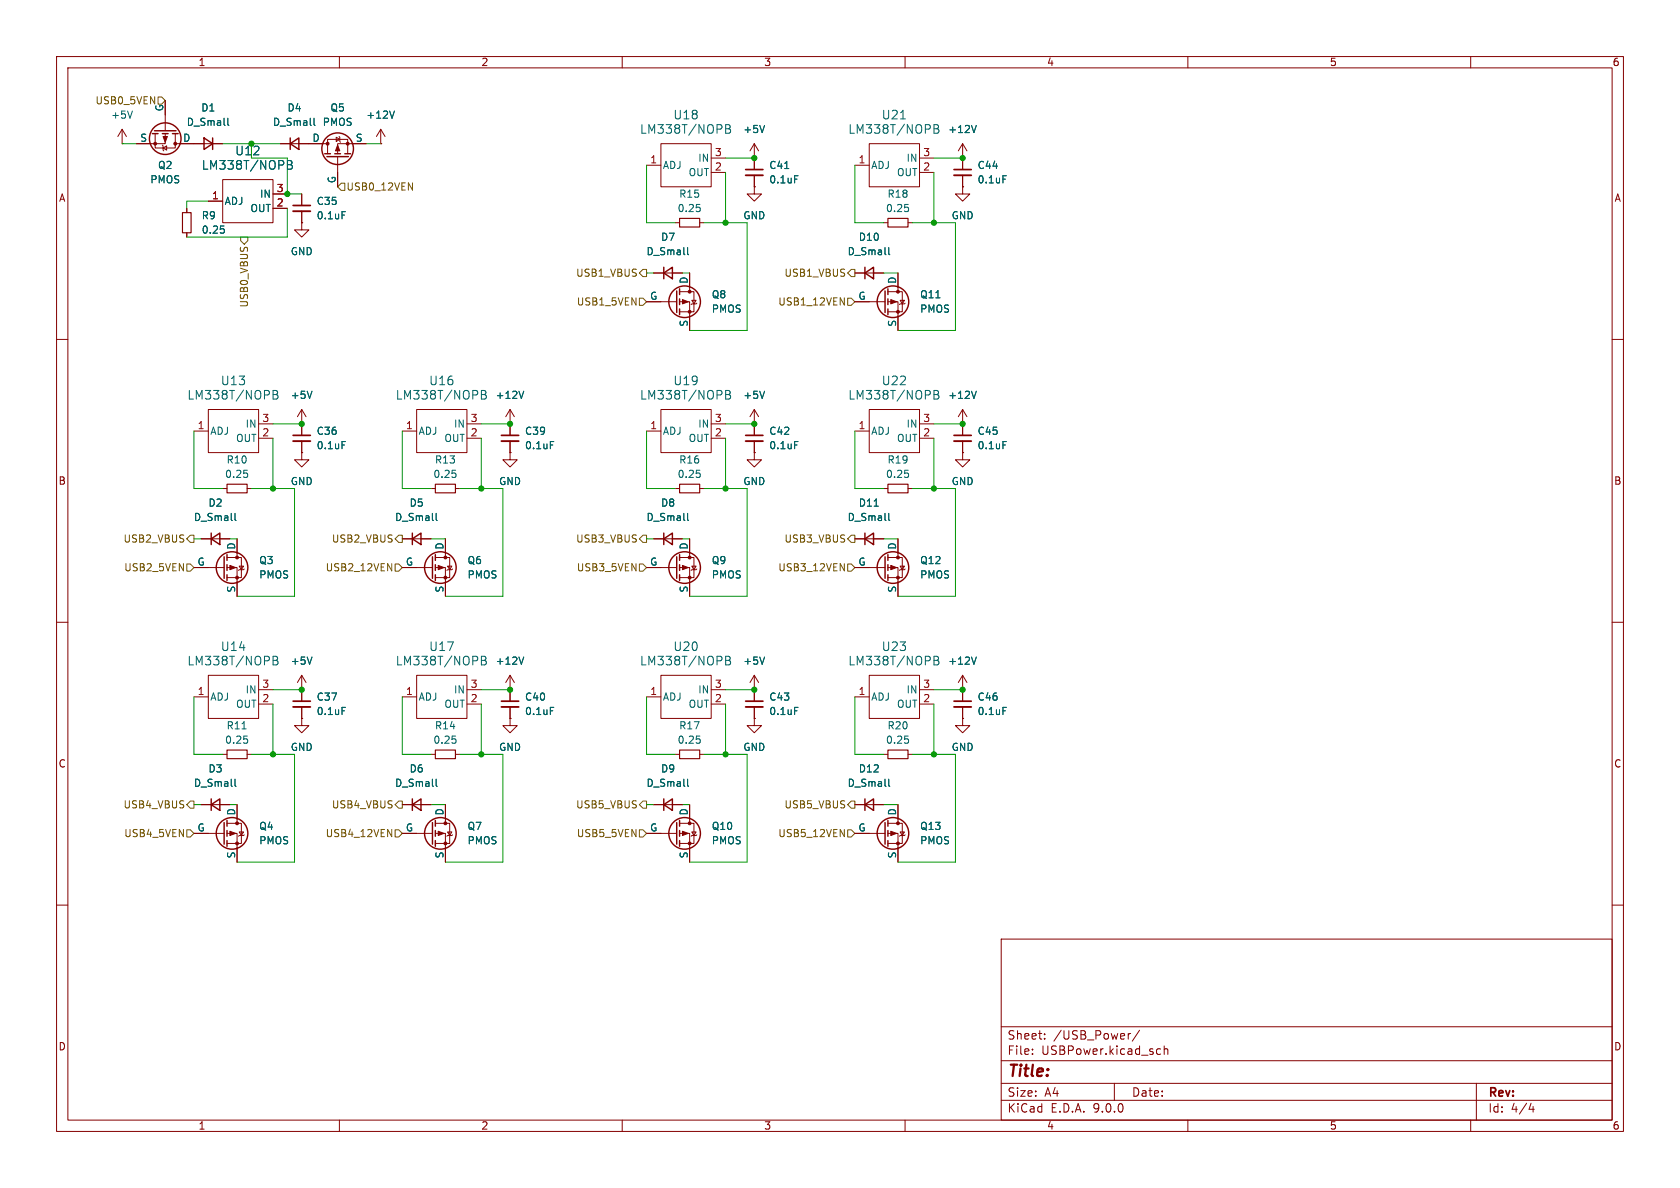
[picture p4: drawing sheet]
<svg xmlns="http://www.w3.org/2000/svg" width="297mm" height="210mm" viewBox="0 0 297 210" stroke-linecap="round" stroke-linejoin="round" font-family="sans-serif">
<g fill="none" stroke="#840000" stroke-width=".18">
<path d="M10 10h277v190h-277zM12 12h273v186h-273zM29.2 17.8v5.3M60 10v2M110 10v2M160 10v2M210 10v2M260 10v2M21.6 25.4h.1M21.6 22.9l-.8 1.2M21.6 22.9l.8 1.2M21.6 22.9v2.5"/>
<path d="M27.4 23.6v2.6h3.6v-2.6M28.7 25.7l.1 .1v.7l.2 .2M28.8 26.2l.7-.4v.7zM29.2 23.6v1.8h-5.1M31 25.4h8.4M33 36.8v.8M36.8 35.6h2.6M39.4 31.8h8.9v7.6h-8.9zM48.3 34.3h2.5M48.3 36.8h2.5M49.5 25.4h8.4M53.3 39.4v1.2h1.3l-1.3 1.3-1.2-1.3h1.2"/>
<path d="M53.3 39.4h.1M53.3 34.3v2M53.3 37.3v2.1M57.9 27.2v-2.6h3.6v2.6M59.4 24.3l.7 .3-.7 .4zM59.7 27.7v5.3M59.9 24.1l.2 .2v.7l.1 .1M64.8 25.4h-5.1v1.8M67.3 25.4h.1M67.3 22.9l-.8 1.2M67.3 22.9l.8 1.2M67.3 22.9v2.5"/>
<path d="M114.3 29.2h2.5M116.8 25.4h8.9v7.6h-8.9zM119.4 39.4h.7M123.7 39.4h.8M125.7 27.9h2.6M125.7 30.5h2.6M133.3 33v1.3h1.3l-1.3 1.3-1.2-1.3h1.2M133.3 33h.1M133.3 27.9h.1M133.3 25.4v4.6M133.3 31v2M133.3 25.4l-.7 1.3"/>
<path d="M133.3 25.4l.8 1.3M151.1 29.2h2.6M153.7 25.4h8.9v7.6h-8.9zM156.2 39.4h.8M160.5 39.4h.8M162.6 27.9h2.5M162.6 30.5h2.5M170.2 27.9h.1M170.2 33v1.3h1.2l-1.2 1.3-1.3-1.3h1.3M170.2 33h.1M170.2 25.4v4.6M170.2 31v2"/>
<path d="M170.2 25.4l-.8 1.3M170.2 25.4l.7 1.3M33 41.1v.8M114.3 53.3h5.3M115.6 48.3h5M120.1 51.6h2.6v3.5h-2.6M120.1 53.3h1.8v5.1M121.9 48.3v3.3M122.3 53.1h.8l-.4 .6zM123.2 53.6l-.1 .1h-.8l-.1 .1M151.1 48.3h5.1M151.1 53.3h5.4"/>
<path d="M157 51.6h2.5v3.5h-2.5M157 53.3h1.7v5.1M158.7 48.3v3.3M159.1 53.1h.8l-.4 .6zM160 53.6l-.1 .1h-.8l-.1 .1M10 60h2M34.3 76.2h2.5M36.8 72.4h8.9v7.6h-8.9zM45.7 74.9h2.6M45.7 77.5h2.6M53.3 74.9h.1M53.3 72.4v4.6"/>
<path d="M53.3 78v2M53.3 72.4l-.7 1.3M53.3 72.4l.8 1.3M71.1 76.2h2.6M73.7 72.4h8.8v7.6h-8.8zM82.5 74.9h2.6M82.5 77.5h2.6M90.2 74.9h.1M90.2 72.4v4.6M90.2 78v2M90.2 72.4l-.8 1.3M90.2 72.4l.7 1.3"/>
<path d="M114.3 76.2h2.5M116.8 72.4h8.9v7.6h-8.9zM125.7 74.9h2.6M125.7 77.5h2.6M133.3 74.9h.1M133.3 72.4v4.6M133.3 78v2M133.3 72.4l-.7 1.3M133.3 72.4l.8 1.3M151.1 76.2h2.6M153.7 72.4h8.9v7.6h-8.9zM162.6 74.9h2.5"/>
<path d="M162.6 77.5h2.5M170.2 74.9h.1M170.2 72.4l-.8 1.3M170.2 72.4l.7 1.3M170.2 72.4v4.6M170.2 78v2M285 60h2M35.6 95.3h5M39.4 86.4h.7M40.1 98.6h2.6v3.5h-2.6M41.9 95.3v3.3M43.7 86.4h.7"/>
<path d="M53.3 80v1.3h1.3l-1.3 1.3-1.2-1.3h1.2M53.3 80h.1M71.1 95.3h5.1M76.2 86.4h.8M77 98.6h2.5v3.5h-2.5M78.7 95.3v3.3M80.5 86.4h.8M90.2 80v1.3h1.2l-1.2 1.3-1.3-1.3h1.3M90.2 80h.1M115.6 95.3h5M119.4 86.4h.7M120.1 98.6h2.6v3.5h-2.6"/>
<path d="M121.9 95.3v3.3M123.7 86.4h.8M133.3 80v1.3h1.3l-1.3 1.3-1.2-1.3h1.2M133.3 80h.1M151.1 95.3h5.1M156.2 86.4h.8M157 98.6h2.5v3.5h-2.5M158.7 95.3v3.3M160.5 86.4h.8M170.2 80v1.3h1.2l-1.2 1.3-1.3-1.3h1.3M170.2 80h.1M10 110h2"/>
<path d="M34.3 100.3h5.3M36.8 119.4h8.9v7.6h-8.9zM40.1 100.3h1.8v5.1M42.3 100.1h.8l-.4 .6zM43.2 100.6l-.1 .1h-.8l-.1 .1M53.3 119.4v4.6M53.3 119.4l-.7 1.3M53.3 119.4l.8 1.3M71.1 100.3h5.4M73.7 119.4h8.8v7.6h-8.8zM77 100.3h1.7v5.1M79.1 100.1h.8l-.4 .6z"/>
<path d="M80 100.6l-.1 .1h-.8l-.1 .1M90.2 119.4v4.6M90.2 119.4l-.8 1.3M90.2 119.4l.7 1.3M114.3 100.3h5.3M116.8 119.4h8.9v7.6h-8.9zM120.1 100.3h1.8v5.1M122.3 100.1h.8l-.4 .6zM123.2 100.6l-.1 .1h-.8l-.1 .1M133.3 119.4l-.7 1.3M133.3 119.4l.8 1.3M133.3 119.4v4.6"/>
<path d="M151.1 100.3h5.4M153.7 119.4h8.9v7.6h-8.9zM157 100.3h1.7v5.1M159.1 100.1h.8l-.4 .6zM160 100.6l-.1 .1h-.8l-.1 .1M170.2 119.4v4.6M170.2 119.4l-.8 1.3M170.2 119.4l.7 1.3M285 110h2M34.3 123.2h2.5M39.4 133.4h.7M43.7 133.4h.7"/>
<path d="M45.7 121.9h2.6M45.7 124.5h2.6M53.3 127v1.3h1.3l-1.3 1.2-1.2-1.2h1.2M53.3 127h.1M53.3 121.9h.1M53.3 125v2M71.1 123.2h2.6M76.2 133.4h.8M80.5 133.4h.8M82.5 121.9h2.6M82.5 124.5h2.6M90.2 127v1.3h1.2l-1.2 1.2-1.3-1.2h1.3"/>
<path d="M90.2 127h.1M90.2 121.9h.1M90.2 125v2M114.3 123.2h2.5M119.4 133.4h.7M123.7 133.4h.8M125.7 121.9h2.6M125.7 124.5h2.6M133.3 121.9h.1M133.3 127v1.3h1.3l-1.3 1.2-1.2-1.2h1.2M133.3 127h.1M133.3 125v2"/>
<path d="M151.1 123.2h2.6M156.2 133.4h.8M160.5 133.4h.8M162.6 121.9h2.5M162.6 124.5h2.5M170.2 127v1.3h1.2l-1.2 1.2-1.3-1.2h1.3M170.2 127h.1M170.2 121.9h.1M170.2 125v2M34.3 147.3h5.3M35.6 142.2h5M40.1 145.5h2.6v3.6h-2.6"/>
<path d="M40.1 147.3h1.8v5.1M41.9 142.2v3.3M42.3 147.1h.8l-.4 .6zM43.2 147.6l-.1 .1h-.8l-.1 .1M71.1 147.3h5.4M71.1 142.2h5.1M77 145.5h2.5v3.6h-2.5M77 147.3h1.7v5.1M78.7 142.2v3.3M79.1 147.1h.8l-.4 .6zM80 147.6l-.1 .1h-.8l-.1 .1M114.3 147.3h5.3"/>
<path d="M115.6 142.2h5M120.1 145.5h2.6v3.6h-2.6M120.1 147.3h1.8v5.1M121.9 142.2v3.3M122.3 147.1h.8l-.4 .6zM123.2 147.6l-.1 .1h-.8l-.1 .1M151.1 147.3h5.4M151.1 142.2h5.1M157 145.5h2.5v3.6h-2.5M157 147.3h1.7v5.1M158.7 142.2v3.3M159.1 147.1h.8l-.4 .6z"/>
<path d="M160 147.6l-.1 .1h-.8l-.1 .1M10 160h2M177 166h108v32h-108zM285 160h2M60 198v2M110 198v2M160 198v2M177 194.5h108M177 191.5h108M177 187.5h108M177 181.5h108M182.5 186.3v.1"/>
<path d="M182.5 185.5v.1M184.7 183.6v.1M184.7 182.8v.1M197 191.5v3M199.9 182.7l-.4 .1M201.5 182.1l-1.3 2M204.7 185.4l.5 .1M205.2 186.3l-.5 .1M205.8 185.5l.2-.1 .4 .1 .1 .9M205.8 184.9v1.5M210 198v2M260 198v2"/>
<path d="M261 191.5v6.5M270.7 195l-.4 1.1h.9M271 195.6v1"/>
</g>
<path d="M51.8 36.3h3.1M131.8 30h3.1M168.7 30h3M51.8 77h3.1M88.6 77h3.1M131.8 77h3.1M168.7 77h3M51.8 124h3.1M88.6 124h3.1M131.8 124h3.1M168.7 124h3" fill="none" stroke="#840000" stroke-width=".3"/>
<path d="M51.8 37.3h3.1M131.8 31h3.1M168.7 31h3M51.8 78h3.1M88.6 78h3.1M131.8 78h3.1M168.7 78h3M51.8 125h3.1M88.6 125h3.1M131.8 125h3.1M168.7 125h3" fill="none" stroke="#840000" stroke-width=".33"/>
<g fill="none" stroke="#006464" stroke-width=".18">
<path d="M23.4 19.6l-.4 1.3M69.7 19.6l-.4 1.3M39 39.9h.6M40.3 20.9v1.1l.2 .2M50.8 28.4h.5l.2 .1 .1 .3-.3 .3a.41 .41 0 0 1 .4 .4 .41 .41 0 0 1-.3 .4h-.6zM50.8 29.1h.5M55.5 20.9v1.1l.2 .2M60.5 37.4h.6M123.1 36.1h.6M123.7 36.7l.1 .2-.1 .4M128.3 22h.5l.2 .2 .1 .3-.3 .3a.41 .41 0 0 1 .4 .3 .41 .41 0 0 1-.3 .5h-.6zM128.3 22.8h.5"/>
<path d="M135.2 22.2l-.5 1.2M138.7 29.8h.7M140.5 31.1h.6M159.2 21h.9M160 36.1h.6M160.5 36.7l.1 .2-.1 .4M165.1 22h.5l.2 .2 .1 .3-.3 .3a.41 .41 0 0 1 .4 .3 .41 .41 0 0 1-.3 .5h-.6zM165.1 22.8h.5M172.6 22.2l-.4 1.2M177.3 31.1h.6M39.5 40.5l.2 .2-.2 .5M121.6 43.8v1l.1 .2"/>
<path d="M157.1 43.8v1l.2 .2M48.3 69h.5l.2 .2 .1 .3-.3 .2a.41 .41 0 0 1 .4 .4 .41 .41 0 0 1-.3 .4h-.6zM48.3 69.7h.5M55.2 69.2l-.5 1.2M60.5 78.1h.6M85.1 69h.5l.2 .2 .1 .3-.3 .2a.41 .41 0 0 1 .4 .4 .41 .41 0 0 1-.3 .4h-.6zM85.1 69.7h.5M92.6 69.2l-.4 1.2M97.3 78.1h.6M128.3 69h.5l.2 .2 .1 .3-.3 .2a.41 .41 0 0 1 .4 .4 .41 .41 0 0 1-.3 .4h-.6zM128.3 69.7h.5M135.2 69.2l-.5 1.2"/>
<path d="M140.5 78.1h.6M165.1 69h.5l.2 .2 .1 .3-.3 .2a.41 .41 0 0 1 .4 .4 .41 .41 0 0 1-.3 .4h-.6zM165.1 69.7h.5M172.6 69.2l-.4 1.2M177.3 78.1h.6M41.5 90.7v1.1l.2 .2M43.1 83.1h.6M43.7 83.7l.1 .2-.1 .4M77.1 90.7v1.1l.2 .2M79.9 83.1h.7M80.5 83.7l.1 .2-.1 .4M121.6 90.7v1.1l.1 .2"/>
<path d="M123.1 83.1h.6M123.7 83.7l.1 .2-.1 .4M154.5 89.5h.8M157.1 90.7v1.1l.2 .2M160 83.1h.6M160.5 83.7l.1 .2-.1 .4M48.3 116h.5l.2 .2 .1 .2-.3 .3a.41 .41 0 0 1 .4 .4 .41 .41 0 0 1-.3 .4h-.6zM48.3 116.7h.5M55.2 116.1l-.5 1.3M85.1 116h.5l.2 .2 .1 .2-.3 .3a.41 .41 0 0 1 .4 .4 .41 .41 0 0 1-.3 .4h-.6zM85.1 116.7h.5M92.6 116.1l-.4 1.3"/>
<path d="M128.3 116h.5l.2 .2 .1 .2-.3 .3a.41 .41 0 0 1 .4 .4 .41 .41 0 0 1-.3 .4h-.6zM128.3 116.7h.5M135.2 116.1l-.5 1.3M165.1 116h.5l.2 .2 .1 .2-.3 .3a.41 .41 0 0 1 .4 .4 .41 .41 0 0 1-.3 .4h-.6zM165.1 116.7h.5M172.6 116.1l-.4 1.3M41.5 137.7v1.1l.2 .2M42.8 128.8h.7M43.1 130.1h.6M43.7 130.7l.1 .1-.1 .5M60.5 125h.6M77.1 137.7v1.1l.2 .2"/>
<path d="M79.9 130.1h.7M80.5 130.7l.1 .1-.1 .5M97.3 125h.6M121.6 137.7v1.1l.1 .2M123.1 130.1h.6M123.7 130.7l.1 .1-.1 .5M140.5 125h.6M157.1 137.7v1.1l.2 .2M160 130.1h.6M160.5 130.7l.1 .1-.1 .5M177.3 125h.6"/>
</g>
<g fill="none" stroke="#840000" stroke-width=".25">
<path d="M26.9 23.6h1M27.3 23.1h3.8M28.7 23.6h1M30.5 23.6h1M36.1 24.4l1.5 1-1.5 1zM37.6 24.4v2M51.3 25.4l1.5-1v2zM51.3 24.4v2M57.4 27.2h1M57.8 27.7h3.8M59.2 27.2h1M61 27.2h1"/>
<path d="M117.3 48.3l1.6-1.1v2.1zM117.3 47.2v2.1M119.6 51.4v3.8M120.1 51.1v1M120.1 52.8v1M120.1 54.6v1M152.9 48.3l1.5-1.1v2.1zM152.9 47.2v2.1M156.5 51.4v3.8M157 51.1v1M157 52.8v1M157 54.6v1"/>
<path d="M37.3 95.3l1.6-1.1v2.1zM37.3 94.2v2.1M39.6 98.4v3.8M40.1 98v1.1M40.1 99.8v1M72.9 95.3l1.5-1.1v2.1zM72.9 94.2v2.1M76.5 98.4v3.8M77 98v1.1M77 99.8v1M117.3 95.3l1.6-1.1v2.1zM117.3 94.2v2.1"/>
<path d="M119.6 98.4v3.8M120.1 98v1.1M120.1 99.8v1M152.9 95.3l1.5-1.1v2.1zM152.9 94.2v2.1M156.5 98.4v3.8M157 98v1.1M157 99.8v1M40.1 101.6v1M77 101.6v1M120.1 101.6v1M157 101.6v1"/>
<path d="M37.3 142.2l1.6-1v2.1zM37.3 141.2v2.1M39.6 145.4v3.8M40.1 145v1.1M40.1 146.8v1M40.1 148.6v1M72.9 142.2l1.5-1v2.1zM72.9 141.2v2.1M76.5 145.4v3.8M77 145v1.1M77 146.8v1M77 148.6v1"/>
<path d="M117.3 142.2l1.6-1v2.1zM117.3 141.2v2.1M119.6 145.4v3.8M120.1 145v1.1M120.1 146.8v1M120.1 148.6v1M152.9 142.2l1.5-1v2.1zM152.9 141.2v2.1M156.5 145.4v3.8M157 145v1.1M157 146.8v1M157 148.6v1"/>
<circle cx="29.2" cy="24.5" r="2.79"/>
<circle cx="59.7" cy="26.3" r="2.79"/>
<circle cx="121" cy="53.3" r="2.79"/>
<circle cx="157.9" cy="53.3" r="2.79"/>
<circle cx="41" cy="100.3" r="2.79"/>
<circle cx="77.9" cy="100.3" r="2.79"/>
<circle cx="121" cy="100.3" r="2.79"/>
<circle cx="157.9" cy="100.3" r="2.79"/>
<circle cx="41" cy="147.3" r="2.79"/>
<circle cx="77.9" cy="147.3" r="2.79"/>
<circle cx="121" cy="147.3" r="2.79"/>
<circle cx="157.9" cy="147.3" r="2.79"/>
</g>
<g fill="#840000" stroke="#840000" stroke-width=".18">
<path d="M77.5 99.9l1 .4-1 .4z"/>
<path d="M157.5 146.9l1 .4-1 .4z"/>
<path d="M77.5 146.9l1 .4-1 .4z"/>
<path d="M157.5 99.9l1 .4-1 .4z"/>
<path d="M120.6 99.9l1.1 .4-1.1 .4z"/>
<path d="M28.8 24.1h.8l-.4 1z"/>
<path d="M157.5 53l1 .3-1 .4z"/>
<path d="M59.7 25.7l.4 1h-.8z"/>
<path d="M120.6 146.9l1.1 .4-1.1 .4z"/>
<path d="M40.6 99.9l1.1 .4-1.1 .4z"/>
<path d="M40.6 146.9l1.1 .4-1.1 .4z"/>
<path d="M120.6 53l1.1 .3-1.1 .4z"/>
<circle cx="78.7" cy="98.6" r=".25"/>
<circle cx="78.7" cy="102.1" r=".25"/>
<circle cx="158.7" cy="145.5" r=".25"/>
<circle cx="158.7" cy="149.1" r=".25"/>
<circle cx="78.7" cy="145.5" r=".25"/>
<circle cx="78.7" cy="149.1" r=".25"/>
<circle cx="158.7" cy="98.6" r=".25"/>
<circle cx="158.7" cy="102.1" r=".25"/>
<circle cx="121.9" cy="98.6" r=".25"/>
<circle cx="121.9" cy="102.1" r=".25"/>
<circle cx="31" cy="25.4" r=".25"/>
<circle cx="27.4" cy="25.4" r=".25"/>
<circle cx="158.7" cy="51.6" r=".25"/>
<circle cx="158.7" cy="55.1" r=".25"/>
<circle cx="57.9" cy="25.4" r=".25"/>
<circle cx="61.5" cy="25.4" r=".25"/>
<circle cx="121.9" cy="145.5" r=".25"/>
<circle cx="121.9" cy="149.1" r=".25"/>
<circle cx="41.9" cy="98.6" r=".25"/>
<circle cx="41.9" cy="102.1" r=".25"/>
<circle cx="41.9" cy="145.5" r=".25"/>
<circle cx="41.9" cy="149.1" r=".25"/>
<circle cx="121.9" cy="51.6" r=".25"/>
<circle cx="121.9" cy="55.1" r=".25"/>
</g>
<path d="M32.3 37.6h1.5v3.5h-1.5zM120.1 38.6h3.6v1.5h-3.6zM157 38.6h3.5v1.5h-3.5zM40.1 85.6h3.6v1.5h-3.6zM77 85.6h3.5v1.5h-3.5zM120.1 85.6h3.6v1.5h-3.6zM157 85.6h3.5v1.5h-3.5zM40.1 132.6h3.6v1.5h-3.6zM77 132.6h3.5v1.5h-3.5zM120.1 132.6h3.6v1.5h-3.6zM157 132.6h3.5v1.5h-3.5z" fill="none" stroke="#840000" stroke-width=".2"/>
<g fill="none" stroke="#725600" stroke-width=".18">
<path d="M27.9 17.1h.7l.6 .7-.6 .6h-.7zM59.7 33l.6-.6h.7v1.3h-.7zM72.2 32.3l.7 1.3v-1.3M42.5 41.9h1.3v.6l-.6 .7-.7-.7zM113 52.7h.7l.6 .6-.6 .7h-.7zM113.7 47.6h.6v1.3h-.6l-.7-.6zM148.5 52.6l.8 1.3v-1.3M149.9 52.7h.6l.6 .6-.6 .7h-.6zM150.5 47.6h.6v1.3h-.6l-.6-.6zM33 99.7h.7l.6 .6-.6 .7h-.7zM33.7 94.6h.6v1.3h-.6l-.7-.6zM68.5 99.6l.8 1.3v-1.3"/>
<path d="M69.8 95.3l.7-.7h.6v1.3h-.6zM69.8 99.7h.7l.6 .6-.6 .7h-.7zM113 99.7h.7l.6 .6-.6 .7h-.7zM113.7 94.6h.6v1.3h-.6l-.7-.6zM148.5 99.6l.8 1.3v-1.3M149.9 99.7h.6l.6 .6-.6 .7h-.6zM150.5 94.6h.6v1.3h-.6l-.6-.6zM33 146.7h.7l.6 .6-.6 .7h-.7zM33.7 141.6h.6v1.3h-.6l-.7-.7zM68.5 146.6l.8 1.3v-1.3M69.8 146.7h.7l.6 .6-.6 .7h-.7zM70.5 141.6h.6v1.3h-.6l-.7-.7z"/>
<path d="M113 146.7h.7l.6 .6-.6 .7h-.7zM113.7 141.6h.6v1.3h-.6l-.7-.7zM148.5 146.6l.8 1.3v-1.3M149.9 146.7h.6l.6 .6-.6 .7h-.6zM150.5 141.6h.6v1.3h-.6l-.6-.7z"/>
</g>
<g fill="none" stroke="#009600" stroke-width=".18">
<path d="M21.6 25.4h2.5M36.8 35.6h-3.8v1.2M39.4 25.4h10.1M44.4 27.9h6.4v6.4h2.5M50.8 36.8v5.1h-17.8M64.8 25.4h2.5M114.3 29.2v10.2h5.1M124.5 39.4h7.6v19h-10.2M128.3 27.9h5M128.3 30.5v8.9M151.1 29.2v10.2h5.1M161.3 39.4h7.6v19h-10.2"/>
<path d="M165.1 30.5v8.9M165.1 27.9h5.1M114.3 48.3h1.3M120.6 48.3h1.3M156.2 48.3h2.5M34.3 76.2v10.2h5.1M48.3 77.5v8.9M48.3 74.9h5M71.1 76.2v10.2h5.1M85.1 77.5v8.9M85.1 74.9h5.1M114.3 76.2v10.2h5.1"/>
<path d="M128.3 74.9h5M128.3 77.5v8.9M151.1 76.2v10.2h5.1M165.1 77.5v8.9M165.1 74.9h5.1M34.3 95.3h1.3M40.6 95.3h1.3M44.4 86.4h7.7v19h-10.2M76.2 95.3h2.5M81.3 86.4h7.6v19h-10.2M114.3 95.3h1.3M120.6 95.3h1.3"/>
<path d="M124.5 86.4h7.6v19h-10.2M156.2 95.3h2.5M161.3 86.4h7.6v19h-10.2M34.3 123.2v10.2h5.1M44.4 133.4h7.7v19h-10.2M48.3 121.9h5M48.3 124.5v8.9M71.1 123.2v10.2h5.1M81.3 133.4h7.6v19h-10.2M85.1 121.9h5.1M85.1 124.5v8.9M114.3 123.2v10.2h5.1"/>
<path d="M124.5 133.4h7.6v19h-10.2M128.3 121.9h5M128.3 124.5v8.9M151.1 123.2v10.2h5.1M161.3 133.4h7.6v19h-10.2M165.1 121.9h5.1M165.1 124.5v8.9M34.3 142.2h1.3M40.6 142.2h1.3M76.2 142.2h2.5M114.3 142.2h1.3M120.6 142.2h1.3"/>
<path d="M156.2 142.2h2.5"/>
</g>
<g fill="#009600" stroke="#009600" stroke-width=".18">
<circle cx="90.2" cy="121.9" r=".46"/>
<circle cx="53.3" cy="121.9" r=".46"/>
<circle cx="85.1" cy="133.4" r=".46"/>
<circle cx="165.1" cy="39.4" r=".46"/>
<circle cx="170.2" cy="74.9" r=".46"/>
<circle cx="133.3" cy="74.9" r=".46"/>
<circle cx="133.3" cy="27.9" r=".46"/>
<circle cx="170.2" cy="27.9" r=".46"/>
<circle cx="53.3" cy="74.9" r=".46"/>
<circle cx="85.1" cy="86.4" r=".46"/>
<circle cx="50.8" cy="34.3" r=".46"/>
<circle cx="44.4" cy="25.4" r=".46"/>
<circle cx="48.3" cy="86.4" r=".46"/>
<circle cx="165.1" cy="133.4" r=".46"/>
<circle cx="128.3" cy="133.4" r=".46"/>
<circle cx="48.3" cy="133.4" r=".46"/>
<circle cx="128.3" cy="39.4" r=".46"/>
<circle cx="90.2" cy="74.9" r=".46"/>
<circle cx="170.2" cy="121.9" r=".46"/>
<circle cx="133.3" cy="121.9" r=".46"/>
<circle cx="165.1" cy="86.4" r=".46"/>
<circle cx="128.3" cy="86.4" r=".46"/>
</g>
<text font-size="2.8" fill="#840000" x="178" y="190.9">Title:</text>
<g font-size="2.1" fill="#006464">
<text x="113" y="23.9">LM338T/NOPB</text>
<text x="119" y="21.3">U18</text>
<text x="149.9" y="23.9">LM338T/NOPB</text>
<text x="155.8" y="21.3">U21</text>
<text x="41.5" y="27.7">U12</text>
<text x="35.6" y="30.2">LM338T/NOPB</text>
<text x="33" y="70.8">LM338T/NOPB</text>
<text x="38.9" y="68.3">U13</text>
<text x="69.9" y="70.8">LM338T/NOPB</text>
<text x="75.8" y="68.3">U16</text>
<text x="113" y="70.8">LM338T/NOPB</text>
<text x="119" y="68.3">U19</text>
<text x="149.9" y="70.8">LM338T/NOPB</text>
<text x="155.8" y="68.3">U22</text>
<text x="33" y="117.8">LM338T/NOPB</text>
<text x="38.9" y="115.3">U14</text>
<text x="69.9" y="117.8">LM338T/NOPB</text>
<text x="75.8" y="115.3">U17</text>
<text x="113" y="117.8">LM338T/NOPB</text>
<text x="119" y="115.3">U20</text>
<text x="149.9" y="117.8">LM338T/NOPB</text>
<text x="155.8" y="115.3">U23</text>
</g>
<g font-size="2.1" fill="#840000">
<text x="178" y="184">Sheet:</text>
<text x="186.2" y="184">/USB_Power/</text>
<text x="178" y="186.7">File:</text>
<text x="184.1" y="186.7">USBPower.kicad_sch</text>
<text x="178" y="196.9">KiCad</text>
<text x="178" y="194.1">Size:</text>
<text x="184.7" y="194.1">A4</text>
<text x="185.7" y="196.9">E.D.A.</text>
<text x="193.3" y="196.9">9.0.0</text>
<text x="200" y="194.1">Date:</text>
<text x="263" y="194.3">Rev:</text>
<text x="263" y="196.9">Id:</text>
<text x="267.1" y="196.9">4/4</text>
</g>
<g font-size="1.8" fill="#840000">
<text x="35" y="11.9">1</text>
<text x="85" y="11.9">2</text>
<text x="135" y="11.9">3</text>
<text x="185" y="11.9">4</text>
<text x="235" y="11.9">5</text>
<text x="285" y="11.9">6</text>
<text x="10.3" y="35.9">A</text>
<text x="285.3" y="35.9">A</text>
<text x="10.3" y="85.9">B</text>
<text x="285.3" y="85.9">B</text>
<text x="10.3" y="135.9">C</text>
<text x="285.3" y="135.9">C</text>
<text x="10.3" y="185.9">D</text>
<text x="285.3" y="185.9">D</text>
<text x="35" y="199.9">1</text>
<text x="85" y="199.9">2</text>
<text x="135" y="199.9">3</text>
<text x="185" y="199.9">4</text>
<text x="235" y="199.9">5</text>
<text x="285" y="199.9">6</text>
</g>
<g font-size="1.8" fill="#725600">
<text x="16.8" y="18.6">USB0_5VEN</text>
<text x="61.2" y="33.9">USB0_12VEN</text>
<text x="101.8" y="49.1">USB1_VBUS</text>
<text x="138.6" y="49.1">USB1_VBUS</text>
<text x="44" y="54.5" transform="rotate(-90 44 54.5)">USB0_VBUS</text>
<text x="101.9" y="54.2">USB1_5VEN</text>
<text x="137.5" y="54.2">USB1_12VEN</text>
<text x="21.7" y="96.1">USB2_VBUS</text>
<text x="21.9" y="101.2">USB2_5VEN</text>
<text x="57.5" y="101.2">USB2_12VEN</text>
<text x="58.6" y="96.1">USB2_VBUS</text>
<text x="101.8" y="96.1">USB3_VBUS</text>
<text x="101.9" y="101.2">USB3_5VEN</text>
<text x="137.5" y="101.2">USB3_12VEN</text>
<text x="138.6" y="96.1">USB3_VBUS</text>
<text x="21.7" y="143.1">USB4_VBUS</text>
<text x="58.6" y="143.1">USB4_VBUS</text>
<text x="101.8" y="143.1">USB5_VBUS</text>
<text x="138.6" y="143.1">USB5_VBUS</text>
<text x="21.9" y="148.2">USB4_5VEN</text>
<text x="57.5" y="148.2">USB4_12VEN</text>
<text x="101.9" y="148.2">USB5_5VEN</text>
<text x="137.5" y="148.2">USB5_12VEN</text>
</g>
<g font-size="1.8" fill="#006464">
<text x="19.6" y="21.2">+5V</text>
<text x="29" y="19.8" transform="rotate(-90 29 19.8)">G</text>
<text x="32.9" y="22.5">D_Small</text>
<text x="35.5" y="19.9">D1</text>
<text x="48.2" y="22.5">D_Small</text>
<text x="50.7" y="19.9">D4</text>
<text x="57" y="22.5">PMOS</text>
<text x="58.3" y="19.9">Q5</text>
<text x="64.7" y="21.2">+12V</text>
<text x="131.3" y="23.7">+5V</text>
<text x="167.5" y="23.7">+12V</text>
<text x="24.7" y="25.1">S</text>
<text x="32.3" y="25.1">D</text>
<text x="55.1" y="25.1">D</text>
<text x="62.8" y="25.1">S</text>
<text x="123.3" y="28.8">IN</text>
<text x="160.2" y="28.8">IN</text>
<text x="26.5" y="32.6">PMOS</text>
<text x="27.8" y="30.1">Q2</text>
<text x="45.9" y="35.2">IN</text>
<text x="59.4" y="32.5" transform="rotate(-90 59.4 32.5)">G</text>
<text x="117.1" y="30.1">ADJ</text>
<text x="120" y="35.2">R15</text>
<text x="121.6" y="31.3">OUT</text>
<text x="135.9" y="30.1">C41</text>
<text x="135.9" y="32.6">0.1uF</text>
<text x="153.9" y="30.1">ADJ</text>
<text x="156.8" y="35.2">R18</text>
<text x="158.5" y="31.3">OUT</text>
<text x="172.7" y="30.1">C44</text>
<text x="172.7" y="32.6">0.1uF</text>
<text x="35.6" y="39">R9</text>
<text x="35.6" y="41.5">0.25</text>
<text x="39.6" y="36.4">ADJ</text>
<text x="44.2" y="37.7">OUT</text>
<text x="55.9" y="36.4">C35</text>
<text x="55.9" y="39">0.1uF</text>
<text x="119.7" y="37.7">0.25</text>
<text x="131.3" y="39">GND</text>
<text x="156.5" y="37.7">0.25</text>
<text x="168.1" y="39">GND</text>
<text x="51.3" y="45.3">GND</text>
<text x="114.2" y="45.3">D_Small</text>
<text x="116.8" y="42.8">D7</text>
<text x="149.8" y="45.3">D_Small</text>
<text x="151.7" y="42.8">D10</text>
<text x="114.8" y="53.1">G</text>
<text x="121.7" y="50.3" transform="rotate(-90 121.7 50.3)">D</text>
<text x="125.7" y="52.9">Q8</text>
<text x="151.7" y="53.1">G</text>
<text x="158.5" y="50.3" transform="rotate(-90 158.5 50.3)">D</text>
<text x="162.6" y="52.9">Q11</text>
<text x="121.7" y="57.9" transform="rotate(-90 121.7 57.9)">S</text>
<text x="125.7" y="55.5">PMOS</text>
<text x="158.5" y="57.9" transform="rotate(-90 158.5 57.9)">S</text>
<text x="162.6" y="55.5">PMOS</text>
<text x="51.3" y="70.7">+5V</text>
<text x="87.5" y="70.7">+12V</text>
<text x="131.3" y="70.7">+5V</text>
<text x="167.5" y="70.7">+12V</text>
<text x="37.1" y="77.1">ADJ</text>
<text x="43.3" y="75.8">IN</text>
<text x="55.9" y="77.1">C36</text>
<text x="73.9" y="77.1">ADJ</text>
<text x="80.2" y="75.8">IN</text>
<text x="92.7" y="77.1">C39</text>
<text x="117.1" y="77.1">ADJ</text>
<text x="123.3" y="75.8">IN</text>
<text x="135.9" y="77.1">C42</text>
<text x="153.9" y="77.1">ADJ</text>
<text x="160.2" y="75.8">IN</text>
<text x="172.7" y="77.1">C45</text>
<text x="40" y="82.1">R10</text>
<text x="41.6" y="78.3">OUT</text>
<text x="55.9" y="79.6">0.1uF</text>
<text x="76.8" y="82.1">R13</text>
<text x="78.5" y="78.3">OUT</text>
<text x="92.7" y="79.6">0.1uF</text>
<text x="120" y="82.1">R16</text>
<text x="121.6" y="78.3">OUT</text>
<text x="135.9" y="79.6">0.1uF</text>
<text x="156.8" y="82.1">R19</text>
<text x="158.5" y="78.3">OUT</text>
<text x="172.7" y="79.6">0.1uF</text>
<text x="36.8" y="89.8">D2</text>
<text x="39.7" y="84.7">0.25</text>
<text x="51.3" y="86">GND</text>
<text x="72.3" y="89.8">D5</text>
<text x="76.5" y="84.7">0.25</text>
<text x="88.1" y="86">GND</text>
<text x="116.8" y="89.8">D8</text>
<text x="119.7" y="84.7">0.25</text>
<text x="131.3" y="86">GND</text>
<text x="151.7" y="89.8">D11</text>
<text x="156.5" y="84.7">0.25</text>
<text x="168.1" y="86">GND</text>
<text x="34.2" y="92.3">D_Small</text>
<text x="69.7" y="92.3">D_Small</text>
<text x="114.2" y="92.3">D_Small</text>
<text x="149.8" y="92.3">D_Small</text>
<text x="34.8" y="100.1">G</text>
<text x="41.7" y="97.3" transform="rotate(-90 41.7 97.3)">D</text>
<text x="45.7" y="99.9">Q3</text>
<text x="71.7" y="100.1">G</text>
<text x="78.5" y="97.3" transform="rotate(-90 78.5 97.3)">D</text>
<text x="82.6" y="99.9">Q6</text>
<text x="114.8" y="100.1">G</text>
<text x="121.7" y="97.3" transform="rotate(-90 121.7 97.3)">D</text>
<text x="125.7" y="99.9">Q9</text>
<text x="151.7" y="100.1">G</text>
<text x="158.5" y="97.3" transform="rotate(-90 158.5 97.3)">D</text>
<text x="162.6" y="99.9">Q12</text>
<text x="41.7" y="104.8" transform="rotate(-90 41.7 104.8)">S</text>
<text x="45.7" y="102.5">PMOS</text>
<text x="78.5" y="104.8" transform="rotate(-90 78.5 104.8)">S</text>
<text x="82.6" y="102.5">PMOS</text>
<text x="121.7" y="104.8" transform="rotate(-90 121.7 104.8)">S</text>
<text x="125.7" y="102.5">PMOS</text>
<text x="158.5" y="104.8" transform="rotate(-90 158.5 104.8)">S</text>
<text x="162.6" y="102.5">PMOS</text>
<text x="51.3" y="117.7">+5V</text>
<text x="87.5" y="117.7">+12V</text>
<text x="131.3" y="117.7">+5V</text>
<text x="167.5" y="117.7">+12V</text>
<text x="37.1" y="124.1">ADJ</text>
<text x="41.6" y="125.3">OUT</text>
<text x="43.3" y="122.8">IN</text>
<text x="55.9" y="124.1">C37</text>
<text x="73.9" y="124.1">ADJ</text>
<text x="78.5" y="125.3">OUT</text>
<text x="80.2" y="122.8">IN</text>
<text x="92.7" y="124.1">C40</text>
<text x="117.1" y="124.1">ADJ</text>
<text x="121.6" y="125.3">OUT</text>
<text x="123.3" y="122.8">IN</text>
<text x="135.9" y="124.1">C43</text>
<text x="153.9" y="124.1">ADJ</text>
<text x="158.5" y="125.3">OUT</text>
<text x="160.2" y="122.8">IN</text>
<text x="172.7" y="124.1">C46</text>
<text x="39.7" y="131.7">0.25</text>
<text x="40" y="129.1">R11</text>
<text x="55.9" y="126.6">0.1uF</text>
<text x="76.5" y="131.7">0.25</text>
<text x="76.8" y="129.1">R14</text>
<text x="92.7" y="126.6">0.1uF</text>
<text x="119.7" y="131.7">0.25</text>
<text x="120" y="129.1">R17</text>
<text x="135.9" y="126.6">0.1uF</text>
<text x="156.5" y="131.7">0.25</text>
<text x="156.8" y="129.1">R20</text>
<text x="172.7" y="126.6">0.1uF</text>
<text x="36.8" y="136.8">D3</text>
<text x="51.3" y="132.9">GND</text>
<text x="72.3" y="136.8">D6</text>
<text x="88.1" y="132.9">GND</text>
<text x="116.8" y="136.8">D9</text>
<text x="131.3" y="132.9">GND</text>
<text x="151.7" y="136.8">D12</text>
<text x="168.1" y="132.9">GND</text>
<text x="34.2" y="139.3">D_Small</text>
<text x="69.7" y="139.3">D_Small</text>
<text x="114.2" y="139.3">D_Small</text>
<text x="149.8" y="139.3">D_Small</text>
<text x="34.8" y="147.1">G</text>
<text x="41.7" y="144.2" transform="rotate(-90 41.7 144.2)">D</text>
<text x="45.7" y="146.9">Q4</text>
<text x="45.7" y="149.5">PMOS</text>
<text x="71.7" y="147.1">G</text>
<text x="78.5" y="144.2" transform="rotate(-90 78.5 144.2)">D</text>
<text x="82.6" y="146.9">Q7</text>
<text x="82.6" y="149.5">PMOS</text>
<text x="114.8" y="147.1">G</text>
<text x="121.7" y="144.2" transform="rotate(-90 121.7 144.2)">D</text>
<text x="125.7" y="146.9">Q10</text>
<text x="125.7" y="149.5">PMOS</text>
<text x="151.7" y="147.1">G</text>
<text x="158.5" y="144.2" transform="rotate(-90 158.5 144.2)">D</text>
<text x="162.6" y="146.9">Q13</text>
<text x="162.6" y="149.5">PMOS</text>
<text x="41.7" y="151.8" transform="rotate(-90 41.7 151.8)">S</text>
<text x="78.5" y="151.8" transform="rotate(-90 78.5 151.8)">S</text>
<text x="121.7" y="151.8" transform="rotate(-90 121.7 151.8)">S</text>
<text x="158.5" y="151.8" transform="rotate(-90 158.5 151.8)">S</text>
</g>
<g font-size="1.8" fill="#a90000">
<text x="114.9" y="29">1</text>
<text x="126.3" y="27.7">3</text>
<text x="151.7" y="29">1</text>
<text x="163.1" y="27.7">3</text>
<text x="37.4" y="35.3">1</text>
<text x="48.8" y="34">3</text>
<text x="126.3" y="30.2">2</text>
<text x="163.1" y="30.2">2</text>
<text x="48.8" y="36.6">2</text>
<text x="34.9" y="75.9">1</text>
<text x="46.3" y="74.7">3</text>
<text x="46.3" y="77.2">2</text>
<text x="71.7" y="75.9">1</text>
<text x="83.1" y="74.7">3</text>
<text x="83.1" y="77.2">2</text>
<text x="114.9" y="75.9">1</text>
<text x="126.3" y="74.7">3</text>
<text x="126.3" y="77.2">2</text>
<text x="151.7" y="75.9">1</text>
<text x="163.1" y="74.7">3</text>
<text x="163.1" y="77.2">2</text>
<text x="34.9" y="122.9">1</text>
<text x="46.3" y="121.7">3</text>
<text x="46.3" y="124.2">2</text>
<text x="71.7" y="122.9">1</text>
<text x="83.1" y="121.7">3</text>
<text x="83.1" y="124.2">2</text>
<text x="114.9" y="122.9">1</text>
<text x="126.3" y="121.7">3</text>
<text x="126.3" y="124.2">2</text>
<text x="151.7" y="122.9">1</text>
<text x="163.1" y="121.7">3</text>
<text x="163.1" y="124.2">2</text>
</g>
</svg>
